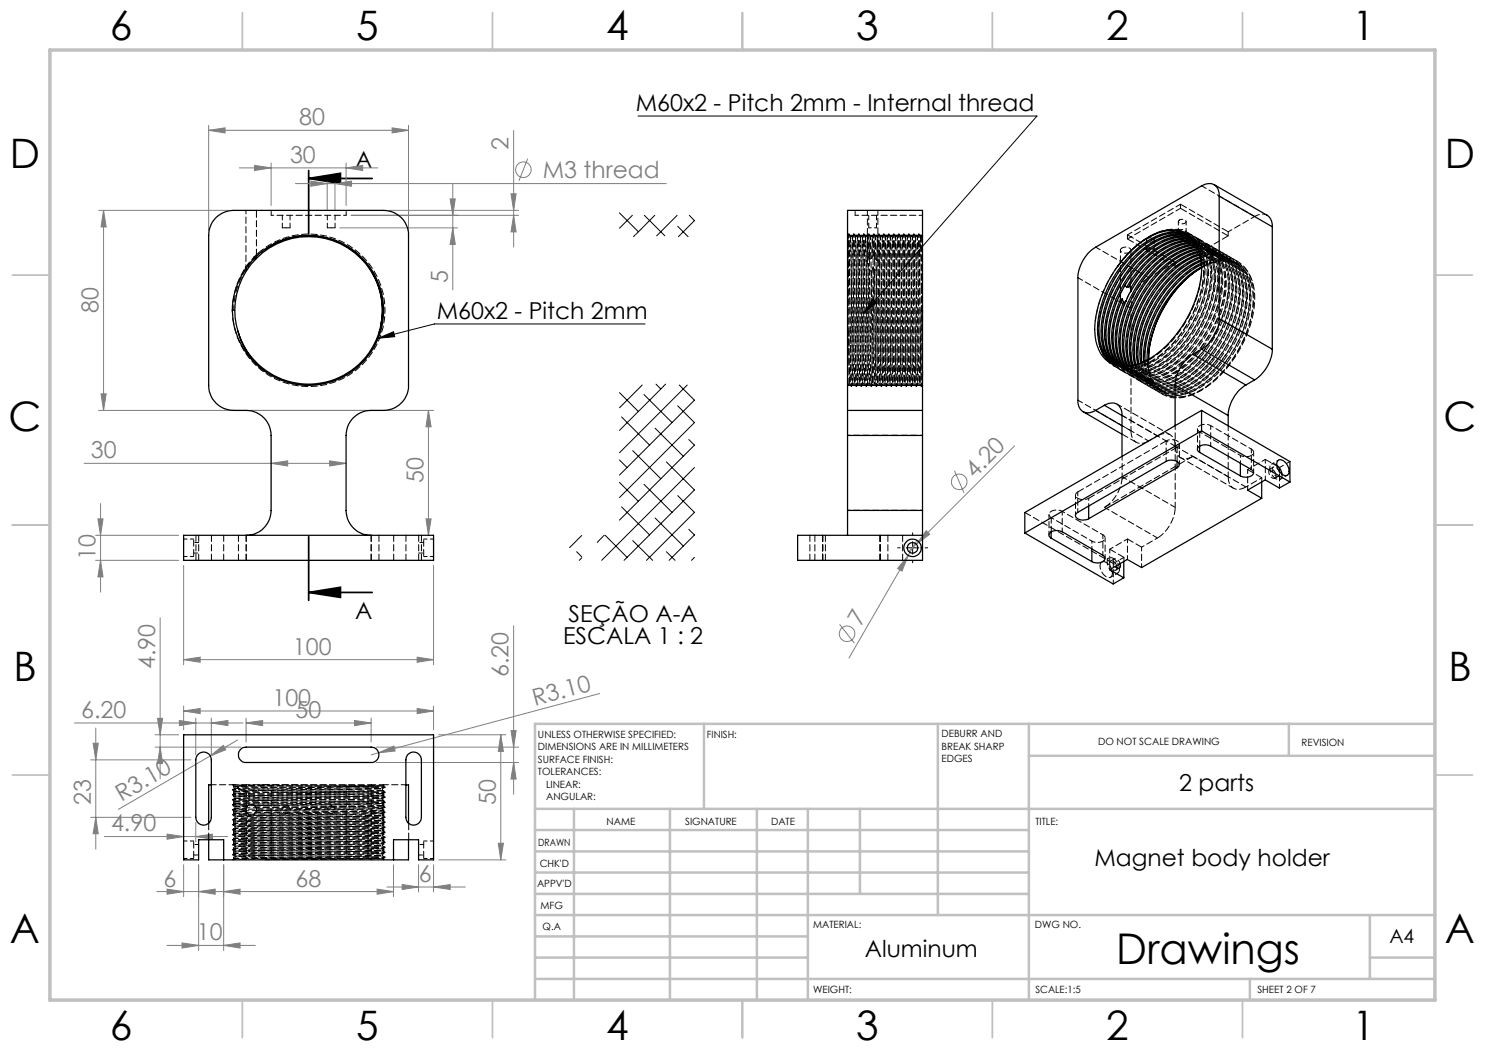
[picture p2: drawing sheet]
<svg xmlns="http://www.w3.org/2000/svg" width="297mm" height="210mm" viewBox="0 0 297 210" stroke-linecap="round" stroke-linejoin="round" font-family="sans-serif">
<g fill="none" stroke="#808080" stroke-width=".2">
<path d="M41.7 26.1l3.3-.5v1zM41.7 25.1v21M41.7 26.1h40M47.9 33.6h27.7M50.9 33.1l3.3 .5-3.3 .5zM54.2 32.6v8.5M59.1 36.7h74.1M62.2 36.2l3.2 .5-3.2 .5zM65.4 35.7v6.4M67 36.7l3.3-.5v1zM67 35.7v6.4M69.2 33.6l3.3-.5v1z"/>
<path d="M69.2 32.6v8.5M78.4 25.6l3.3 .5-3.3 .5zM81.7 25.1v21M90 39.8h1.1l-.5 3.3zM90.6 36.7v21.3M102.2 38.8h1l-.5 3.3zM102.7 26.1v23.3M105.6 31.7l-1.8 4.5M19.7 42.1h26M20.7 42.1l.5 3.3h-1zM20.7 42.1v40M68 45.6h23.5"/>
<path d="M70.2 43.1h33.5M77.7 42.1h26M90.6 45.6l.5 3.3h-1.1zM102.7 43.1l.5 3.3h-1zM20.2 78.8h1l-.5 3.3zM16.8 92.7h52.4M19.7 82.1h67M54.2 92.7l3.3-.5v1zM65.9 92.2l3.3 .5-3.3 .5zM85.7 82.1l.5 3.3h-1zM85.7 82.1v25M190.9 94.1l1.9 4.5"/>
<path d="M202.9 89.2l-19.6 19.6M19.1 107.1h16.6M19.1 112.1h16.6M19.6 103.8h1l-.5 3.3zM20.1 112.1l.5 3.3h-1zM20.1 100.7v17.7M36.7 113.1v19.9M85.2 103.8h1l-.5 3.3zM86.7 113.1v19.9M181.6 111.1l-1.2 3.1-.9-.5zM181.6 111.1l-11.8 20.5M183.3 108.8l-1.5 1.5"/>
<path d="M183.4 108l-1.8 3.1M185.2 106.1l.7 .7-2.6 2zM32 123.5v32.3M36.7 131.9l3.3-.5v1.1zM36.7 131.9h50M83.4 131.4l3.3 .5-3.3 .6zM102.7 125.2v33.6M119.9 138.7l-44.2 11.9M167.9 124.9l3 3.7M14.9 144.6h33.7M18.1 152h20.1M18.6 148.7h1l-.4 3.3z"/>
<path d="M19.2 145.6v24.2M31 149.4h17.2M31 147h4.7M31.5 143.7h1l-.5 3.3zM32 149.4l.5 3.3h-1zM35.9 144.1l3.3 .5-3.3 .5zM36.7 142.2l3.3-.5v1zM36.7 141.2v4.8M36.7 142.2h50M39.2 143.6v7.4M42.1 151.2l2.6-2.1 .5 .9zM42.1 151.2l-18.4 10.7"/>
<path d="M42.3 144.6l3.3-.5v1zM42.3 143.6v7.4M47.6 148l-5.5 3.2M49.2 144.6l3.3-.5v1zM49.2 144.6h25M49.2 143.6v4.8M70.9 144.1l3.3 .5-3.3 .5zM74.2 143.6v4.8M75.2 149.4h28.5M75.2 152.5h28.5M75.7 150.6l3.1-1.4 .2 1zM75.7 150.6l-1.5 .4"/>
<path d="M83.4 141.7l3.3 .5-3.3 .5zM86.7 141.2v4.8M87.7 147h13.5M100.2 147l.5 3.3h-1zM100.2 147v25M102.2 146.1h1l-.5 3.3zM102.7 152.5l.5 3.3h-1zM18.1 163.5h20.1M19.2 163.5l.4 3.2h-1zM20.9 167.3h24.6M31.4 178.3h47.3M33.4 166.8l3.3 .5-3.3 .5z"/>
<path d="M33.4 177.8l3.3 .5-3.3 .5zM36.7 173v6.3M39.2 167.3l3.3-.5v1zM39.2 164.5v3.8M39.7 173v17.1M39.7 178.3l3.3-.5v1zM44.7 173v17.1M44.7 178.3l3.3-.5v1zM75.4 177.8l3.3 .5-3.3 .5zM77.4 177.4h15.7M78.7 173v6.3M80.4 176.9l3.3 .5-3.3 .5z"/>
<path d="M83.7 173v5.4M86.7 177.4l3.3-.5v1zM86.7 173v5.4M87.7 172h13.5M99.7 168.7h1l-.5 3.3zM33.4 189.1h17.7M36.4 188.6l3.3 .5-3.3 .5zM44.7 189.1l3.3-.5v1z"/>
<circle cx="104.7" cy="33.9" r="1.56"/>
<circle cx="191.8" cy="96.4" r="1.55"/>
<circle cx="169.4" cy="126.8" r="1.55"/>
</g>
<path d="M127.6 23.2h79.8l-34.7 39.5M174.5 59.9l.8 .6-2.6 2.2zM75.6 67.7l3.1-1.4 .3 1zM129 64.8h-42.1l-11.3 2.9M181.3 109.6h2.5M182.5 108.3v2.5" fill="none" stroke="#000" stroke-width=".2"/>
<path d="M61.7 35.7h12.7M61.7 34.1v12.7M61.7 35.7l6.4-1v2zM61.7 107.3v12.8M61.7 118.5h12.7M61.7 118.5l6.4-1v2z" fill="none" stroke="#000" stroke-width=".35"/>
<path d="M180 109.6h-.5M182.5 107.1v-.5M182.5 112.1v.5M185 109.6h.5" fill="none" stroke="#000" stroke-width=".2" stroke-dasharray="15.2 1.3 1.3 1.3"/>
<g fill="none" stroke="#c0c0c0" stroke-width=".35">
<path d="M48.5 2.5v7.5M98.5 2.5v7.5M148.5 2.5v7.5M198.5 2.5v7.5M248.5 2.5v7.5M2.5 55h7.5M287 55h7.5M2.5 105h7.5M287 105h7.5M2.5 155h7.5M287 155h7.5M48.5 200v7.5"/>
<path d="M98.5 200v7.5M148.5 200v7.5M198.5 200v7.5M248.5 200v7.5"/>
</g>
<g fill="none" stroke="#c0c0c0" stroke-width=".5">
<path d="M140.8 144.8v17M187.6 144.8v38.2M205.8 144.8v55.2M205.8 151.2h81.2M257.8 144.8v6.4M287 144.8h-180v55.2M107 161.8h180M107 178.8h98.8M107 174.5h98.8M107 170.3h98.8M107 166h98.8M114.8 161.8v38.2"/>
<path d="M134 161.8v38.2M151.4 161.8v38.2M161.6 161.8v38.2M172 161.8v17M107 195.8h180M107 191.5h54.6M107 187.3h54.6M107 183h180M250 195.8v4.2M274 191.5h13M274 183v12.8"/>
</g>
<path d="M10 10h277v190h-277z" fill="none" stroke="#c0c0c0" stroke-width=".7"/>
<g fill="#000">
<path d="M61.7 35.7l6.4-1v2zM61.7 118.5l6.4-1v2z"/>
<path d="M75.6 67.7l3.1-1.4 .3 1zM174.5 59.9l.8 .6-2.6 2.2z"/>
</g>
<g fill="#808080">
<path d="M75.7 150.6l3.1-1.4 .2 1z"/>
<path d="M42.1 151.2l2.6-2.1 .5 .9z"/>
<path d="M185.2 106.1l.7 .7-2.6 2z"/>
<path d="M181.6 111.1l-1.2 3.1-.9-.5z"/>
<path d="M67 36.7l3.3-.5v1zM62.2 36.2l3.2 .5-3.2 .5zM44.7 189.1l3.3-.5v1zM36.4 188.6l3.3 .5-3.3 .5zM39.2 167.3l3.3-.5v1zM33.4 166.8l3.3 .5-3.3 .5z"/>
<path d="M41.7 26.1l3.3-.5v1zM78.4 25.6l3.3 .5-3.3 .5zM54.2 92.7l3.3-.5v1zM65.9 92.2l3.3 .5-3.3 .5zM36.7 131.9l3.3-.5v1.1zM83.4 131.4l3.3 .5-3.3 .6zM50.9 33.1l3.3 .5-3.3 .5zM69.2 33.6l3.3-.5v1zM36.7 142.2l3.3-.5v1zM83.4 141.7l3.3 .5-3.3 .5zM80.4 176.9l3.3 .5-3.3 .5zM86.7 177.4l3.3-.5v1zM44.7 178.3l3.3-.5v1zM75.4 177.8l3.3 .5-3.3 .5zM33.4 177.8l3.3 .5-3.3 .5zM39.7 178.3l3.3-.5v1zM35.9 144.1l3.3 .5-3.3 .5zM42.3 144.6l3.3-.5v1z"/>
<path d="M49.2 144.6l3.3-.5v1zM70.9 144.1l3.3 .5-3.3 .5z"/>
<path d="M102.7 43.1l.5 3.3h-1zM102.2 38.8h1l-.5 3.3zM90.6 45.6l.5 3.3h-1.1zM90 39.8h1.1l-.5 3.3zM19.2 163.5l.4 3.2h-1zM18.6 148.7h1l-.4 3.3zM32 149.4l.5 3.3h-1zM31.5 143.7h1l-.5 3.3z"/>
<path d="M20.7 42.1l.5 3.3h-1zM20.2 78.8h1l-.5 3.3zM85.7 82.1l.5 3.3h-1zM85.2 103.8h1l-.5 3.3zM19.6 103.8h1l-.5 3.3zM20.1 112.1l.5 3.3h-1zM100.2 147l.5 3.3h-1zM99.7 168.7h1l-.5 3.3zM102.2 146.1h1l-.5 3.3zM102.7 152.5l.5 3.3h-1z"/>
</g>
<g fill="none" stroke="#000" stroke-width=".25">
<path d="M242.8 36.9l10.9 6.3 .6 .9 .2 1.3M243.8 39.2a2.15 2.15 0 0 0-1-2.3 2.15 2.15 0 0 0-2.5 .3l-21.2 12.3a7.6 7.6 0 0 0-3.5 6.1v24.5a2.14 2.14 0 0 0 1 2.2 2.14 2.14 0 0 0 2.5-.2M243.8 39.2v24.5M243.8 39.2l10.7 6.2M53 49.9a14.9 14.9 0 0 1 20.1 2.6 14.9 14.9 0 0 1-1.2 20.2 14.9 14.9 0 0 1-20.3 .1 14.3 14.3 0 0 1-4-6.6M53 49.9a15 15 0 0 1 23.7 12.2 15 15 0 0 1-23.7 12.2M53 49.9a14.7 14.7 0 0 0 0 24.4M169.5 47.1v-5h15v5M169.5 47.1v30M169.5 47.1h15M184.5 47.1v30M223.6 53.2a23.1 23.1 0 0 0-4.7 12.7 7.5 7.5 0 0 0 3.4 6.8l1.3 .5"/>
<path d="M223.6 53.2a17.4 17.4 0 0 1 9.1-7 5.6 5.6 0 0 1 7.3 4.4 17.5 17.5 0 0 1-1.8 11.5 21.3 21.3 0 0 1-9.6 10.4 7.6 7.6 0 0 1-5 .7M223.6 53.2a17.1 17.1 0 0 1 8.9-6.9 5.7 5.7 0 0 1 7.4 4.1l.3 1.8 .1 1.5M224.1 59.9a17.7 17.7 0 0 0-1.5 10 6.1 6.1 0 0 0 1.4 3.2M224.1 58.8v1.1M224.1 59.9l.2 .5M224.9 57.1l.4 .3M226 57l.1 .7M226.1 57.7l.1 .6M226.2 58.3l-1 1.9M237.7 47.2a7.3 7.3 0 0 0-7.3 .8 23 23 0 0 0-10.6 18 7.6 7.6 0 0 0 2.9 6.6M237.8 47.3a6.9 6.9 0 0 0-5.8 .4 22.4 22.4 0 0 0-11.2 14.2 12.7 12.7 0 0 0 .4 8.9l1.2 1.5 .5 .4M238 47.5a7.5 7.5 0 0 0-6.9 .9 23.1 23.1 0 0 0-10.6 17.9 7.7 7.7 0 0 0 2.5 6.4"/>
<path d="M238.2 47.6a7.7 7.7 0 0 0-6.7 1 23.1 23.1 0 0 0-10.6 18 7.8 7.8 0 0 0 2.3 6.2M238.3 47.7a5.9 5.9 0 0 0-5.9-.9 18 18 0 0 0-8.9 7.4 20.1 20.1 0 0 0-3.8 13.7l.2 1M238.3 47.7a7.9 7.9 0 0 0-6.5 1.1 23 23 0 0 0-10.6 18 8.1 8.1 0 0 0 2.1 6.1M238.5 47.9a7.9 7.9 0 0 0-6.3 1.2 23 23 0 0 0-10.6 17.9 8.2 8.2 0 0 0 2.1 6M238.6 48a8.9 8.9 0 0 0-7.3 1.9 23.5 23.5 0 0 0-9.4 17.3 7.9 7.9 0 0 0 1.9 5.8M238.8 48.2a9.2 9.2 0 0 0-7.1 2 22.7 22.7 0 0 0-6.4 7.2M238.8 48.3a10.6 10.6 0 0 0-7.9 3 24 24 0 0 0-5.2 6.1h-.4M239 48.5a10.5 10.5 0 0 0-7.7 3 24.3 24.3 0 0 0-5.2 6.2M239.1 48.7a12 12 0 0 0-8.7 4 24.4 24.4 0 0 0-4.2 5.6M239.2 48.9a12 12 0 0 0-8.3 4 23.7 23.7 0 0 0-7.2 15.3 9 9 0 0 0 1.3 5M239.3 49.1a12.1 12.1 0 0 0-8.2 4 23.7 23.7 0 0 0-7.1 15.3 9.3 9.3 0 0 0 1.1 4.8M239.4 49.3a13.8 13.8 0 0 0-8.9 5.2 22.9 22.9 0 0 0-6.1 14.1 10 10 0 0 0 1 4.6"/>
<path d="M239.5 49.5a14 14 0 0 0-8.7 5.1 23.4 23.4 0 0 0-6.1 14.2 9.5 9.5 0 0 0 .9 4.4M239.6 49.8a13.9 13.9 0 0 0-8.4 5 23.1 23.1 0 0 0-6.1 14.3 9.4 9.4 0 0 0 .8 4.1M239.7 49.9a14.1 14.1 0 0 0-8.2 5.1 22.4 22.4 0 0 0-6 15.5l.2 1.2 .4 1.5M239.8 50.2a15.8 15.8 0 0 0-8.9 6.3 23.2 23.2 0 0 0-5.1 13l.3 2.5 .3 1.1M239.9 50.4a16 16 0 0 0-8.8 6.3 21.4 21.4 0 0 0-4.9 14.2l.4 2.2M240 50.8a16.2 16.2 0 0 0-8.4 6.1 21.6 21.6 0 0 0-5 14.2l.4 1.9M240 51a18.5 18.5 0 0 0-10 8.8 18.5 18.5 0 0 0-2.8 13.1M240.1 51.3a20.3 20.3 0 0 0-11.1 11.7 17.1 17.1 0 0 0-1.5 9.8M240.1 51.6a17.7 17.7 0 0 0-8.5 7.2 19.7 19.7 0 0 0-3.8 13.9M240.2 52a20 20 0 0 0-9.9 9.9 17.7 17.7 0 0 0-2.2 10.7M240.2 52.2a20.8 20.8 0 0 0-10.3 11.4 17.8 17.8 0 0 0-1.5 8.9M240.2 53.6a23.7 23.7 0 0 0-10.4 16.7l-.1 1.6"/>
<path d="M240.3 52.6a21.9 21.9 0 0 0-9.9 11.2 18.8 18.8 0 0 0-1.7 8.6M240.3 52.9a22.6 22.6 0 0 0-11 15.6l-.2 1.4-.1 2.3M240.3 53.4a22.6 22.6 0 0 0-10.9 18.6M240.3 53.5a23.1 23.1 0 0 0-10.6 18.2M254.5 45.4v24.4M47.6 66.2a14.9 14.9 0 0 0 5.4 8.1M76.1 65.3a14.7 14.7 0 0 0-14.9-18 14.7 14.7 0 0 0-13.6 18.9M169.5 77.1v5M169.5 77.1h15M184.5 77.1v5M219.9 68.9a5.5 5.5 0 0 0 3.7 4.3M219.9 68.9a5.6 5.6 0 0 0 7.6 3.9l2.3-.9"/>
<path d="M224.3 60.4a15.4 15.4 0 0 0-1.1 10.8l.4 1 .6 .9M224.3 60.4l.1-.6 .3 .7M224.7 60.5a15.6 15.6 0 0 0-1.1 10.9l.9 1.8M225.2 60.2l-.5 .3M225.2 60.2a16.1 16.1 0 0 0-1.3 11.4l.8 1.6M229.7 71.7v.2M235 77v8.2M235 77l10.6 6.1M238.5 70.9a7.8 7.8 0 0 0-3.5 6.1M238.5 70.9l10.7 6.1M240.3 69.8l-1.8 1.1M240.3 69.8l10.6 6.2"/>
<path d="M243.8 63.7a7.8 7.8 0 0 1-3.5 6.1M243.8 63.7l10.7 6.1M249.2 77a7.8 7.8 0 0 0-3.6 6.1M250.9 76l-1.7 1M254.5 69.8a7.8 7.8 0 0 1-3.6 6.2M169.5 82.1v5M169.5 82.1h15M169.5 87.1v15M169.5 87.1h15M184.5 82.1v5M184.5 87.1v15M216.6 82.3l7.8 4.5"/>
<path d="M219.1 82.1l5.3 3.1M220.9 81.1a2.15 2.15 0 0 1 2.5-.3 2.15 2.15 0 0 1 1 2.3M220.9 81.1l-1.8 1M220.9 81.1l3.5 2M224.4 83.1v8.2M235.4 93.5a.74 .74 0 0 0 .4-.8 .74 .74 0 0 0-.8-.6l-.9-.1-.9 .3-17.7 10.2a.7 .7 0 0 0-.4 .7 .7 .7 0 0 0 .6 .6l.9 .2 1.1-.3M235.4 93.5l-17.7 10.2M235.4 92.3v1.2M239.9 90.5a.74 .74 0 0 1-.4-.9 .74 .74 0 0 1 .8-.5l1-.1 .8 .2 8.2 4.7a.69 .69 0 0 1 .4 .7 .69 .69 0 0 1-.6 .6l-.9 .3-1.1-.3M239.9 90.5l8.2 4.7M239.9 89.2v1.3M240.3 82.1l-35.3 20.4v4.1"/>
<path d="M240.3 82.1v4.1M240.3 86.2l-35.3 20.4M240.3 86.2l17.7 10.2M240.3 82.1l17.7 10.2v4.1M245.6 83.1v2.1M248.1 92.7v2.5M252.3 99.7l-24 13.8-2.8-1.6-3.6 2 2.9 1.7M252.3 96.4v3.3M255.4 93.1a2.66 2.66 0 0 1 1 1.7M255.5 92.2a1.03 1.03 0 0 1 1.6 .3 1.87 1.87 0 0 1 .4 2.5 1.47 1.47 0 0 1-1.7-.9l-.5-1.2zM258 96.4l-2.1 1.2-2.9-1.6-3.5 2 2.8 1.7M36.7 107.1h50v5h-50z"/>
<path d="M49.2 107.1a5 5 0 0 0 5-5v-15a5 5 0 0 0-5-5 9.6 9.6 0 0 1-4.1-.3 5.1 5.1 0 0 1-3.4-4.7v-30a4.9 4.9 0 0 1 5-5h30a4.9 4.9 0 0 1 5 5v30a5 5 0 0 1-5 5 10 10 0 0 0-4.1 .3 5 5 0 0 0-3.4 4.7v15a5 5 0 0 0 5 5M159.5 107.1h25v5h-25zM169.5 102.1v5M169.5 102.1h15M184.5 102.1v5M205 106.6l17.6 10.2 2.2-1.2M210.2 107.6a.75 .75 0 0 1-.4-.9 .75 .75 0 0 1 .8-.5l1-.1 .8 .3 8.2 4.6a.7 .7 0 0 1 .4 .8 .7 .7 0 0 1-.5 .6l-1 .2-1.1-.3M210.2 107.6l8.2 4.7M210.2 106.4v1.2M217.7 101.2v2.5M218.4 109.8v2.5M223.3 113.2l.1 .4"/>
<path d="M224 112.7a.58 .58 0 0 1-.1 .9 .58 .58 0 0 1-.9-.3M224.8 112.3v3.3M39.7 150.8a1.54 1.54 0 0 1 1.7-.3 1.54 1.54 0 0 1 .9 1.5v11.5a1.55 1.55 0 0 1-1.6 1.5 1.55 1.55 0 0 1-1.5-1.5v-11.5l.1-.7zM42.3 157h-.6v7.6M48.3 149.7l.9-.3h25a1.53 1.53 0 0 1 1.6 1.6 1.53 1.53 0 0 1-1.6 1.5h-25a1.54 1.54 0 0 1-1.5-1.1 1.54 1.54 0 0 1 .6-1.7zM81.2 157h.5v7.6M81.7 150.8a1.57 1.57 0 0 1 1.6-.3 1.57 1.57 0 0 1 1 1.5v11.5a1.55 1.55 0 0 1-1.6 1.5 1.55 1.55 0 0 1-1.5-1.5v-11.5l.1-.7zM41.7 167.9v4.1h3M44.7 172v-4.1h-5v4.1h-3v-25h50v25h-3v-4.1h-5v4.1M44.7 172h34M81.7 167.9v4.1h-3"/>
<circle cx="182.5" cy="109.6" r="1.04"/>
<circle cx="182.5" cy="109.6" r="1.75"/>
</g>
<g fill="none" stroke="#000" stroke-width=".2" stroke-dasharray="1.3 .6">
<path d="M49.2 53.4l-.2 .2M49.9 52.7h-.2M50.6 52l.3 .1M50.9 52.1l.3-.4M50.9 51.3l-.1 .1M51.1 51.8l-.3-.4M51.3 51.6l-.2 .2M169.6 47.1h-.1M169.8 46.8l-.2 .3M170.1 47.3l-.3-.5M170.5 47.3h-.4M170.8 46.8l-.3 .5"/>
<path d="M171.1 47.3l-.3-.5M171.5 47.3h-.4M171.8 46.8l-.3 .5M172.1 47.3l-.3-.5M172.5 47.3h-.4M172.8 46.8l-.3 .5M173.1 47.3l-.3-.5M173.5 47.3h-.4M173.8 46.8l-.3 .5M173.9 54l.4 .3M173.9 51.8l-.2-.4M174.1 47.3l-.3-.5"/>
<path d="M174.4 51.7l-.5 .1M174.5 47.3h-.4M174.8 46.8l-.3 .5M174.9 54.2l.4-.5M175.1 47.3l-.3-.5M175.4 52.1l-.5-.4M175.5 47.3h-.4M175.8 46.8l-.3 .5M176.1 47.3l-.3-.5M176.5 47.3h-.4M176.8 46.8l-.3 .5M177.1 47.3l-.3-.5"/>
<path d="M177.5 47.3h-.4M177.8 46.8l-.3 .5M178.1 47.3l-.3-.5M178.5 47.3h-.4M178.8 46.8l-.3 .5M179.1 47.3l-.3-.5M179.5 47.3h-.4M179.8 46.8l-.3 .5M180.1 47.3l-.3-.5M180.5 47.3h-.4M180.8 46.8l-.3 .5M181.1 47.3l-.3-.5"/>
<path d="M181.5 47.3h-.4M181.8 46.8l-.3 .5M182.1 47.3l-.3-.5M182.5 47.3h-.4M182.8 46.8l-.3 .5M183.1 47.3l-.3-.5M183.5 47.3h-.4M183.8 46.8l-.3 .5M184.1 47.3l-.3-.5M184.3 57.9l-.2-10.6-.5 29.5-.5-29.5-.5 29.5-.5-29.5-.5 29.5-.5-29.5-.5 29.5-.5-29.5-.5 29.5-.5-29.5-.5 29.5-.5-29.5-.5 29.5-.5-29.5-.5 29.5-.5-29.5-.5 29.5-.5-29.5-.2 4.4M184.3 47.3h-.2M184.5 47.1l-.2 .2"/>
<path d="M224.1 58.6v.1M226 56.9l-.3 .5M226 57v-.1M237.9 47.3l-.3-.2M238.5 47.7l-.3-.1M238.6 47.7l-.3-.2M239.3 48.1l-.3-.2M240 48.5l-.3-.2M240.3 53.5l-.1 .1M240.3 53.7v-.2M240.7 48.9l-.3-.1M241.4 49.3l-.3-.1"/>
<path d="M241.8 49.1a7.8 7.8 0 0 0-6.9 1 23.9 23.9 0 0 0-11 18.6 7.7 7.7 0 0 0 3.1 6.9 6.8 6.8 0 0 0 6.3-.1 22.7 22.7 0 0 0 10.8-13.4 14.1 14.1 0 0 0-.1-10.9 5.9 5.9 0 0 0-7.4-2.5 19.4 19.4 0 0 0-10.2 9l-.5 .9M242.1 49.7l-.3-.1M242.8 50.2a5.4 5.4 0 0 0-3.2-.5M242.8 50.1l-.3-.1M243.5 50.6l-.3-.2M244.2 51l-.3-.2M244.9 51.4l-.2-.2M245.6 51.8l-.2-.2M246.4 52.2l-.3-.2M247 52.6a7.2 7.2 0 0 0-6.7 .8M247.1 52.6l-.3-.2M247.5 52.9v-.1"/>
<path d="M46.5 62.1h.5M47.6 66.3l.1 .2M169.5 77.1l.3-.3M169.8 76.8h.2M170 76.8l.3 .5M170.3 77.3l.3-.5M170.6 76.8h.4M171 76.8l.3 .5M171.3 77.3l.3-.5M171.6 76.8h.4M172 76.8l.3 .5M172.3 77.3l.3-.5"/>
<path d="M172.6 76.8h.4M173 76.8l.3 .5M173.3 77.3l.3-.5M173.6 76.8h.4M174 76.8l.3 .5M174.3 77.3l.3-.5M174.6 76.8h.4M175 76.8l.3 .5M175.3 77.3l.3-.5M175.6 76.8h.4M176 76.8l.3 .5M176.3 77.3l.3-.5"/>
<path d="M176.6 76.8h.4M177 76.8l.3 .5M177.3 77.3l.3-.5M177.6 76.8h.4M178 76.8l.3 .5M178.3 77.3l.3-.5M178.6 76.8h.4M179 76.8l.3 .5M179.3 77.3l.3-.5M179.6 76.8h.4M180 76.8l.3 .5M180.3 77.3l.3-.5"/>
<path d="M180.6 76.8h.4M181 76.8l.3 .5M181.3 77.3l.3-.5M181.6 76.8h.4M182 76.8l.3 .5M182.3 77.3l.3-.5M182.6 76.8h.4M183 76.8l.3 .5M183.3 77.3l.3-.5M183.6 76.8h.4M184 76.8l.3 .5M184.3 62.1h-.1"/>
<path d="M184.3 77.3l.2-.3M184.5 77v.1M184.5 62.1h-.2M222.5 72.5l.3 .1M222.9 72.7h.1M223.2 72.9l.3 .1M223.2 72.8l.5 .3M223.3 72.9l-.3-.2M223.8 73.8a6.3 6.3 0 0 0 6.7 0 22.7 22.7 0 0 0 10.8-13.3 14.1 14.1 0 0 0-.1-10.9 5.3 5.3 0 0 0-2.5-2.4M223.9 73.3l.3 .2M223.9 73.3a6.6 6.6 0 0 0 6.1-.2 21.9 21.9 0 0 0 10.4-12.9 13.7 13.7 0 0 0-.1-10.5 5.2 5.2 0 0 0-2.2-2.3M224.5 74.2a6.3 6.3 0 0 0 6.7 0 22.7 22.7 0 0 0 10.8-13.3 14.1 14.1 0 0 0-.1-10.9 5.3 5.3 0 0 0-2.5-2.4"/>
<path d="M224.6 73.7l.3 .2M224.6 73.7a6.6 6.6 0 0 0 6.1-.2 21.9 21.9 0 0 0 10.5-12.9 13.7 13.7 0 0 0-.1-10.5 5.2 5.2 0 0 0-2.3-2.3M225.3 74.1l.3 .2M225.3 74.1a6.6 6.6 0 0 0 6.1-.2 21.9 21.9 0 0 0 10.5-12.9 13.7 13.7 0 0 0-.1-10.5 5.2 5.2 0 0 0-2.3-2.2M225.9 73.1a5.1 5.1 0 0 0 2 2.5M226 74.5l.3 .2M226 74.5a6.6 6.6 0 0 0 6.1-.2 21.9 21.9 0 0 0 10.5-12.9 13.7 13.7 0 0 0-.1-10.5 5.2 5.2 0 0 0-2.3-2.2M226.7 74.9l.3 .2M226.7 74.9a6.6 6.6 0 0 0 6.1-.2 21.9 21.9 0 0 0 10.5-12.9 13.7 13.7 0 0 0-.1-10.5 5.2 5.2 0 0 0-2.3-2.2M227.3 75.8a6.3 6.3 0 0 0 6.7 .1 22.7 22.7 0 0 0 10.8-13.4 14.1 14.1 0 0 0-.1-10.9 5.3 5.3 0 0 0-2.5-2.4M227.4 75.3l.3 .2M228 76.2a6.3 6.3 0 0 0 6.7 .1 22.7 22.7 0 0 0 10.8-13.4 14.1 14.1 0 0 0-.1-10.9 5.3 5.3 0 0 0-2.5-2.3"/>
<path d="M228.1 75.7l.3 .2M228.7 76.6a6.3 6.3 0 0 0 6.7 .1 22.7 22.7 0 0 0 10.8-13.4 14.1 14.1 0 0 0-.1-10.9 5.3 5.3 0 0 0-2.5-2.3M228.8 76.1l.3 .2M228.8 76.1a6.6 6.6 0 0 0 6.2-.1 21.9 21.9 0 0 0 10.4-12.9 13.7 13.7 0 0 0-.1-10.6 5.2 5.2 0 0 0-2.3-2.2M229.4 72a7.2 7.2 0 0 0 2.8 6M229.5 77a6.3 6.3 0 0 0 6.6 .1 22.7 22.7 0 0 0 10.8-13.4 14.1 14.1 0 0 0-.1-10.8 5.3 5.3 0 0 0-2.5-2.4M229.5 72l.2-.4M229.5 72l.2-.1M229.6 76.6l.2 .1M229.6 76.6a6.6 6.6 0 0 0 6.1-.2 21.9 21.9 0 0 0 10.4-12.9 13.7 13.7 0 0 0-.1-10.6 5.2 5.2 0 0 0-2.3-2.2M229.7 71.9l.2-.1M230.2 77.4a6.3 6.3 0 0 0 6.6 .1 22.7 22.7 0 0 0 10.8-13.3 14.1 14.1 0 0 0-.1-10.9 5.3 5.3 0 0 0-2.5-2.4"/>
<path d="M230.3 77l.2 .1M230.3 77a6.6 6.6 0 0 0 6.1-.2 21.9 21.9 0 0 0 10.4-12.9 13.7 13.7 0 0 0-.1-10.6 5.2 5.2 0 0 0-2.3-2.2M230.4 76.2a5.3 5.3 0 0 0 3.8 3.1M230.9 77.9a6.3 6.3 0 0 0 6.6 0 22.7 22.7 0 0 0 10.8-13.3 14.1 14.1 0 0 0-.1-10.9 5.3 5.3 0 0 0-2.5-2.4M231 77.4l.3 .1M231 77.4a6.6 6.6 0 0 0 6.1-.2 21.9 21.9 0 0 0 10.4-12.9 13.7 13.7 0 0 0-.1-10.5 5.2 5.2 0 0 0-2.3-2.3M231.6 78.3a6.3 6.3 0 0 0 6.7 0 22.7 22.7 0 0 0 10.7-13.3 14.1 14.1 0 0 0-.1-10.9 5.3 5.3 0 0 0-2.4-2.4M231.7 77.8l.3 .1M231.7 77.8a6.6 6.6 0 0 0 6.1-.2 21.9 21.9 0 0 0 10.4-12.9 13.7 13.7 0 0 0-.1-10.5 5.2 5.2 0 0 0-2.2-2.3M232.3 78.7a6.3 6.3 0 0 0 6.7 0 22.7 22.7 0 0 0 10.8-13.3 14.1 14.1 0 0 0-.1-10.9 5.3 5.3 0 0 0-2.5-2.4M232.4 78.2l.3 .2M232.4 78.2a6.6 6.6 0 0 0 6.1-.2 21.9 21.9 0 0 0 10.4-12.9 13.7 13.7 0 0 0-.1-10.5 5.2 5.2 0 0 0-2.2-2.3"/>
<path d="M215.6 98.4l17.6-10.2M224.4 86.8l2.8 1.7M235.4 89.5l-17.7 10.2M238.6 91.3l-17.7 10.2M249.5 93.9l2.9 1.7M253.1 91.9l2.8 1.6M256.4 95v-.2M39.2 112.1v-5M39.7 112.1v-5M42.3 112.1v-5M44.7 107.1v5M47.7 107.1v5"/>
<path d="M49.2 112.1v-5M74.2 112.1v-5M75.8 112.1v-5M78.7 112.1v-5M81.2 112.1v-5M83.7 107.1v5M84.3 112.1v-5M162 112.1v-5M163 107.1v5M164.5 112.1v-5M165.1 112.1v-5M176 112.1v-5"/>
<path d="M177.6 112.1v-5M180.5 107.1v5M205 102.5l17.7 10.2M222 109.8l2.8 1.7M222.5 114.6a2.17 2.17 0 0 0-2.1-2.2 1.69 1.69 0 0 0 .2 2.4 1.04 1.04 0 0 0 1.8 .3l.1-.5M223.9 113.8a2.17 2.17 0 0 0-2-2.2 1.68 1.68 0 0 0 .1 2.4 1.04 1.04 0 0 0 1.8 .3l.1-.5M225.5 107.8l2.8 1.6M46.5 159.9l.5 .3M46.5 158.9l.5 .3M46.5 157.9l.5 .3M46.5 156.9l.5 .3M47 159.2v.5"/>
<path d="M47 158.2v.5M47 157.2v.5M47 159.6l-.5 .3M47 158.6l-.5 .3M47 157.6l-.5 .3M76.5 159.7l.5-.3M76.5 158.7l.5-.3M76.5 157.7l.5-.3M76.5 158.7l-29.5-.5h.4l.2-1 .2 1 28.7-.5-29.5-.5h.6M76.5 158.2v-.5M76.5 159.2v-.5M76.5 157.2h-.6"/>
<path d="M76.5 157.2l.2-.3M77 159.4l-.5-.3M77 158.4l-.5-.3M77 157.4l-.5-.3M46.5 171.9l.5-.2M46.5 160.9l.5 .3M46.5 161.9l.5 .3M46.6 170l.5 .3M46.6 169l.5 .3M46.6 168l.5 .3M46.6 167l.5 .3M46.6 166l.5 .3"/>
<path d="M46.6 165l.5 .3M46.6 164l.5 .3M46.6 163l.5 .3M46.6 171l.5 .3M46.7 171.9l.3-.2M47 171.7h.1M47 171.2v.5M47 170.2v.5M47 169.2v.5M47 168.2v.5M47 167.2v.5M47 166.2v.5"/>
<path d="M47 165.2v.5M47 164.2v.5M47 163.2v.5M47 162.2v.5M47 161.2v.5M47 160.2v.5M47 160.6l-.5 .3M47 161.6l-.5 .3M47.1 170.6l-.5 .3M47.1 169.6l-.5 .3M47.1 168.6l-.5 .3M47.1 167.6l-.5 .3"/>
<path d="M47.1 166.6l-.5 .3M47.1 165.6l-.5 .3M47.1 164.6l-.5 .3M47.1 163.6l-.5 .3M47.1 162.6l-.5 .3M47.1 171.6l-.5 .3M49.2 162l.1 .3M49.2 161.8l.1-.3M49.2 161.7v.3M49.2 162.2v-.3M49.3 162.3l-2.3-.1 29.5-.5M49.3 162.3l.3 .4"/>
<path d="M49.3 161.4l.3-.3M49.4 161.3l-.2 .4M49.4 162.6l-.2-.3M49.6 161.1l.3-.2M49.7 161.1l-3.1-.1M49.7 161.1l-.3 .2M49.7 162.8l-.2-.1M50.2 160.9h.1M50.7 161l.3 .2M50.9 162.8l.3-.4M50.9 162.7l-.3 .2M51 161.2l.2 .3"/>
<path d="M51.1 161.4l-.3-.3M51.2 162.4l.1-.3M51.2 161.6l.1 .4M51.3 161.8l25.2 .4-29.4 .4M51.3 161.8l-.2-.4M51.3 162.1v-.3M51.3 162l-.1 .4M76.5 161.7l.5-.3M76.5 160.7l.5-.3M76.5 170.7l.5-.3M76.5 169.7l.5-.3M76.5 168.7l.5-.3"/>
<path d="M76.5 167.7l.5-.3M76.5 166.7l.5-.3M76.5 165.7l.5-.3M76.5 164.7l.5-.3M76.5 163.7l.5-.3M76.5 162.7l.5-.3M76.5 171.7l.5-.3M76.5 163.2v-.5M76.5 164.2v-.5M76.5 165.2v-.5M76.5 166.2v-.5M76.5 167.2v-.5"/>
<path d="M76.5 168.2v-.5M76.5 169.2v-.5M76.5 170.2v-.5M76.5 171.2v-.5M76.5 162.2v-.5M76.5 160.2v-.5M76.5 161.2v-.5M76.7 171.9l-.2-.2M76.9 161.4l-26.1-.3M77 170.4l-.5-.3M77 169.4l-.5-.3M77 168.4l-.5-.3"/>
<path d="M77 167.4l-.5-.3M77 166.4l-.5-.3M77 165.4l-.5-.3M77 164.4l-.5-.3M77 163.4l-.5-.3M77 162.4l-.5-.3M77 171.4l-.5-.3M77 160.4l-.5-.3M77 161.4l-.5-.3"/>
</g>
<g fill="none" stroke="#000" stroke-width=".2" stroke-dasharray="1.3 .6" stroke-dashoffset=".7">
<path d="M49.7 52.7l-.3 1.3M170.8 46.8l-.5 30.4M171.8 46.8l-.5 30.4M172.8 46.8l-.5 30.4M173.6 52.7l-.3 24.5M173.6 52.7l.3 1.3M173.7 51.4l-.2 1 .1 .3M174.4 51.7l.1-4.4 .5 29.5 .3-23.1M175.8 46.9l-.5 30.3M176.8 46.9l-.5 30.3M177.8 46.9l-.5 30.3M178.8 46.9l-.5 30.4"/>
<path d="M179.8 46.9l-.5 30.4M180.8 46.9l-.5 30.3M181.8 46.9l-.5 30.3M182.8 46.9l-.5 30.4M183.8 46.9l-.5 30.4M240.3 53.7v1.5l-.4 2.2M242.9 49.8a8.4 8.4 0 0 0-6.6 1.1 23.9 23.9 0 0 0-11 18.6 8.2 8.2 0 0 0 2.1 6.2M243.5 50.6a5.7 5.7 0 0 0-3.7-.4M243.6 50.2a8.4 8.4 0 0 0-6.6 1.1 23.9 23.9 0 0 0-11 18.6 8.2 8.2 0 0 0 2.1 6.2M244.3 50.6a8.4 8.4 0 0 0-6.6 1.2 23.9 23.9 0 0 0-11 18.5 8.2 8.2 0 0 0 2.1 6.2M245 51a8.4 8.4 0 0 0-6.6 1.2 23.9 23.9 0 0 0-11 18.6 8.2 8.2 0 0 0 2.1 6.1M245.6 51.8a6.7 6.7 0 0 0-5.4 .2"/>
<path d="M245.7 51.4a8.4 8.4 0 0 0-6.6 1.2 23.9 23.9 0 0 0-11 18.6 8.2 8.2 0 0 0 2.1 6.1M246.4 51.8a8.4 8.4 0 0 0-6.6 1.2 23.9 23.9 0 0 0-11 18.6 8.2 8.2 0 0 0 2.1 6.1M47.6 66.2l.5 1.4M184.5 62.1l-.2 15.1M224.1 73.1l1 .9M226.4 73.1a5.5 5.5 0 0 0 2.2 2.9M228.1 72.6a6.3 6.3 0 0 0 2.7 4.6M242.1 85.1l8.2 4.7M248.1 91.1l-8.1-4.7M252.4 95.6l-3.2 1.8M212.4 102.3l8.2 4.7M218.4 108.2l-8.1-4.7"/>
<path d="M231.5 107.6l-3.2 1.8M77 159.4l-30.4-.4M77 158.4l-30.4-.4M46.6 171.9l30.4-.5M46.6 170.9l30.4-.5M46.6 169.9l30.4-.5M46.6 168.9l30.4-.5M46.6 166.9l30.4-.5M46.6 165.9l30.4-.5M46.6 164.9l30.4-.5M46.6 163.9l30.4-.5M46.6 162.9l30.4-.5"/>
<path d="M47 163.7l29.5 .5-29.4 .4M47 168.7l29.5 .5-29.4 .4M47 169.7l29.5 .5-29.5 .5 29.5 .5h-.4l-29 .4M49.6 162.7a1.05 1.05 0 0 0 1.3 .1M50.9 162.8l25.6 .4-29.4 .4M76.9 171.4l-30.3-.4M76.9 170.4l-30.3-.4M76.9 169.4l-30.3-.4M76.9 168.4l-30.3-.4M76.9 166.4l-30.3-.4M76.9 165.4l-30.3-.4M76.9 164.4l-30.3-.4"/>
<path d="M76.9 163.4l-30.3-.4M77 167.4l-30.4-.4M77 160.4l-30.4-.4"/>
</g>
<g fill="none" stroke="#000" stroke-width=".2" stroke-dasharray="1.3 .6" stroke-dashoffset=".6">
<path d="M169.6 47.1l.2 19.1M169.8 46.8l-.3 15.3M171 43.1h13.5M175.3 53.7l.3-1.6-.1-.1-.1 .1M224.5 59.7a16.6 16.6 0 0 0-1.5 11.9 5.6 5.6 0 0 0 7.7 3.5 19.3 19.3 0 0 0 9.9-9.2 20.1 20.1 0 0 0 2.8-13.3 6 6 0 0 0-8.2-4.8 19.4 19.4 0 0 0-10.2 9.1l-.1 .2M229.3 48v2M229.5 47.7a.85 .85 0 0 1 1.3 .4 .87 .87 0 0 1-1.5-.2l.2-.2M230.9 50v-2M235.7 44.3v2.1M235.9 46a.85 .85 0 0 1 1.3 .5 .87 .87 0 0 1-1.5-.2l.2-.3M235.9 44a.85 .85 0 0 1 1.3 .4 .87 .87 0 0 1-1.5-.2l.2-.2M237.2 46.4v-2.1"/>
<path d="M238.4 47.7a6.3 6.3 0 0 1 4 5.9 22 22 0 0 1-5.8 15.7 13.5 13.5 0 0 1-8.9 5.2h-1l-1.8-.6M239.1 48.7l1.4 .2 .6 .3M239.9 48.5l-1.1-.3M75.8 66.6l.3-1.2M170.3 77.3l-.5-30.5M171.3 77.3l-.5-30.5M172.3 77.3l-.5-30.5M173.3 77.3l-.5-30.5M174.3 77.3l-.5-30.5M175.3 77.3l-.5-30.5M176.3 77.3l-.5-30.5M177.3 77.3l-.5-30.5"/>
<path d="M178.3 77.3l-.5-30.5M179.3 77.3l-.5-30.5M180.3 77.3l-.5-30.5M181.3 77.3l-.5-30.5M182.3 77.3l-.5-30.5M183.3 77.3l-.5-30.5M184.3 77.3l-.5-30.5M184.5 77l-.2-19.1M219.9 68.9a5.7 5.7 0 0 0 8 4.6 19.3 19.3 0 0 0 9.9-9.2 20.1 20.1 0 0 0 2.8-13.3 6 6 0 0 0-8.3-4.8 13.4 13.4 0 0 0-3.7 1.9M223.2 72.9a6.6 6.6 0 0 0 6.1-.2 21.9 21.9 0 0 0 10.4-12.9 13.7 13.7 0 0 0-.1-10.5l-1.3-1.6M224.7 73.8l-.9-.8M226.2 74.6l-.7-.5-.8-.9"/>
<path d="M229.5 72l.1 1.4 .6 2.3M231.1 77.4a6.4 6.4 0 0 1-2.7-4.9M217.7 99.7a1.94 1.94 0 0 1-2.6-.6l.1-.4 .4-.3M229.7 88.2l1.8-1M233.2 88.2a1.94 1.94 0 0 1 2.7 .6l-.1 .3-.4 .4M240 86.4a.75 .75 0 0 1-.5-.9 .75 .75 0 0 1 .8-.5l1-.1 .8 .2M250.3 89.8a.75 .75 0 0 1 .4 .9 .75 .75 0 0 1-.8 .5l-1 .1-.8-.2M36.7 111.3h2M38.7 107.8h-2M84.7 111.3h2M86.7 107.8h-2M210.3 103.5a.75 .75 0 0 1-.5-.9 .75 .75 0 0 1 .8-.5l1-.1 .8 .3"/>
<path d="M220.6 107a.75 .75 0 0 1 .4 .8 .75 .75 0 0 1-.8 .6l-1 .1-.8-.3M222.6 112.3l.5 1M46.5 159.9l30.5-.5M46.5 158.9l30.5-.5M46.5 157.9l30.5-.5M77 157.4l-30.5-.5M36.7 171.7h2M38.7 168.2h-2M46.5 161.9l30.5-.5M46.5 160.9l30.5-.5M46.6 168l30.4-.6M50.8 161.1l-.5-.2-.6 .2"/>
<path d="M84.7 171.7h2M86.7 168.2h-2"/>
</g>
<g fill="none" stroke="#000" stroke-width=".2" stroke-dasharray="1.3 .6" stroke-dashoffset=".3">
<path d="M50.8 51.4l-.3 .6M51.8 50.5l-.5 .4M56.5 43.1v2.5M58 45.6v-2.5M65.5 43.1v2.5M67 45.6v-2.5M173.8 43.1v2.5M173.8 46.9l-.1 4.5M173.9 54l-.3 22.8-.5-29.5-.5 29.5-.5-29.5-.5 29.5-.5-29.5-.5 29.5-.5-29.5-.3 18.9M175.3 45.6v-2.5M175.6 52.2v-10.1M224.1 58.6a18.6 18.6 0 0 0-2.1 11.5 6.6 6.6 0 0 0 1.9 3.6"/>
<path d="M225.9 50.5a1.25 1.25 0 0 1-1.8-.5l.3-.4M238.3 47a7.8 7.8 0 0 0-7 1.1 23.9 23.9 0 0 0-10.9 18.6 7.7 7.7 0 0 0 3 6.9 6.8 6.8 0 0 0 6.4-.2 22.7 22.7 0 0 0 10.8-13.3 14.1 14.1 0 0 0-.1-10.9 5.9 5.9 0 0 0-7.4-2.6 19.4 19.4 0 0 0-10.2 9.1 20 20 0 0 0-3 13.1M239.3 49l1 .1 1.5 .5M240.3 53.5a7.2 7.2 0 0 1 7.6-.4l1.2 1.1 .6 1.1 .5 1.2M253.4 43l-.6-.2h-.7l-1.2 .5M46.5 62.1a15.3 15.3 0 0 0 22.4 13.4 15.3 15.3 0 0 0 1.4-26.1 15.3 15.3 0 0 0-23.7 11l-.1 1.7M169.8 66.2l.2 10.6 .5-29.5 .5 29.5 .5-29.5 .5 29.5 .5-29.5 .5 29.5 .5-29.5 .5 29.5 .3-22.5M226.9 75l-.7-.5-1.1-1.3M229.7 76.6a5.7 5.7 0 0 1-2.5-3.7M245.6 95.3v-10.2M255.4 93a.86 .86 0 0 0-1.2-.1 .86 .86 0 0 0-.2 1.1 2.14 2.14 0 0 0 1.9 1.9l.4-.4 .1-.5M42.3 156.9h4.4"/>
<path d="M46.7 156.9h2.5M53 156.9l23.5 .3M74.2 156.9h2.5M76.7 156.9h4.5M47 162.7h2.6M53 171.9l23.5-.2M76.5 161.7l-25.4-.3"/>
</g>
<g fill="none" stroke="#000" stroke-width=".2" stroke-dasharray="1.3 .6" stroke-dashoffset=".5">
<path d="M49.2 42.1v11.6M49.2 54.3v-.9M49.6 53.7l.3-1M54.2 43.1v-1M69.2 43.1v-1M171 43.1v-1M174.3 54.3l.3-.9M174.8 46.9l-.1 4M224.4 49.6a1.15 1.15 0 0 1 1.8 .5v.1M225.9 50.5a24.6 24.6 0 0 0-6.8 13.7M238.6 47.3a8.4 8.4 0 0 0-6.6 1.2 23.9 23.9 0 0 0-10.9 18.6 8 8 0 0 0 2.4 6.4M239.9 50.4a6 6 0 0 1 4 .4"/>
<path d="M240.3 52.2a6.8 6.8 0 0 1 5.7-.2M241.3 49.4l-1.3-.5h-.8M242.1 49.4a8.4 8.4 0 0 0-6.5 1.1 23.9 23.9 0 0 0-11 18.6 8 8 0 0 0 2.4 6.5M243.3 50.9l-.7-.8-1-.6M244 51.3l-.7-.7-1-.7M55.9 75.8a14.9 14.9 0 0 0 20.2-17M223.7 73l.7 .5M225 73.2l1 1.2 .5 .4M229 76.2a5.5 5.5 0 0 1-2.3-3.2M215.1 99v4.1M224.4 91.3v4M233.2 92.3v-4.1"/>
<path d="M235 89.2v-4.1M235.9 92.9v-4.1M239.5 85.8v4M242.1 89.2v-4.1M249.5 93.9l3.6-2M249.5 98v-4.1M250.3 93.9v-4.1M250.7 94.5v-4M253.1 91.9v4.1M255.9 93.5v4.1M38.7 110.6h1M39.7 108.5h-1"/>
<path d="M83.7 110.6h1M84.7 108.5h-1M209.8 102.9v4.1M212.4 106.4v-4.1M215.6 102.5v-4.1M220.6 111v-4M221 111.7v-4.1M222 109.8l3.5-2M222 113.9v-4.1M222.7 112.7v4.1M224 112.7a.96 .96 0 0 0-1.3-.8l-.1 .4M225.5 107.8v4.1"/>
<path d="M228.3 109.4v4.1M74.2 156.9h-25M75.9 157.2l-28.9 .4M38.7 171h1M39.7 168.9h-1M47 161.7h2.2M47 171.7h28.9M83.7 171h1M84.7 168.9h-1"/>
</g>
<g fill="none" stroke="#000" stroke-width=".2" stroke-dasharray="1.3 .6" stroke-dashoffset=".8">
<path d="M54.2 43.1h15M169.5 47.1h15M173.8 45.6h1.5M224.1 50v9.3M238.8 48.3l1.5 .5M169.5 77.1h15M225.5 74.2l-1.3-1.1M226.2 61.7v7.3M169.5 87.1h15M248.1 92.6v-1.5M255.7 92l-1.4 .8M256.1 95.8l1.4-.8"/>
<path d="M169.5 102.1h15M217.7 101.2v-1.5M218.4 109.8v-1.6M221.8 111.6l-1.4 .8M222.1 115.4l1.4-.8M46.7 156.9v15M49.2 156.9v15M54.2 156.9v15M54.2 158.4h15M69.2 156.9v15M74.2 156.9v15M76.7 156.9v15"/>
<path d="M47 164.7l29.5 .5-29.5 .5 29.4 .4-29.4 .6 29.1 .4 .4 .1-29.5 .5 29.4 .5-29.3 .4"/>
</g>
<g fill="none" stroke="#000" stroke-width=".2" stroke-dasharray="1.3 .6" stroke-dashoffset=".4">
<path d="M49.2 53.4l.1 .8M51.2 51.7l.1-.8M51.3 50.9v.8M56.5 45.6h.7M57.2 45.6h.8M65.5 45.6h.7M66.2 45.6h.8M76.1 58.7l-.2-.8M174.6 53.4l.3 .8M174.7 50.9l-.3 .8M174.9 51.7l-.2-.8M225.5 47.8v-.8"/>
<path d="M226.2 58.1v-8.1M235 52.5l-5.3 3M235 53.3v-.8M236.1 41.7v-.9M238.6 48a5.7 5.7 0 0 1 4.3 4.8 18.7 18.7 0 0 1-2.7 12.8 19.3 19.3 0 0 1-9.6 8.9 6.2 6.2 0 0 1-5-.2M239.2 48.1l-.7-.2M244.2 51a5.8 5.8 0 0 0-4.2-.2M245.6 47.2v-.8M246.3 52.2a7 7 0 0 0-6 .4M250.9 43.3l-5.3 3.1M169.8 66.2l-.3 8.1M184.3 62.1v-4.2"/>
<path d="M224 73.4l-.6-.5M226.2 70.4v15.8M227 73a5.8 5.8 0 0 0 2.3 3.4M227.4 75.3a6.6 6.6 0 0 0 6.2-.1 21.9 21.9 0 0 0 10.4-13 13.7 13.7 0 0 0-.1-10.5l-.4-.5M228.1 75.7a6.6 6.6 0 0 0 6.2-.1 21.9 21.9 0 0 0 10.4-12.9 13.7 13.7 0 0 0-.1-10.6l-.4-.5M228.8 72.4a7 7 0 0 0 2.7 5.2M234.2 79.3a9.6 9.6 0 0 0 7.7-2.4 23.5 23.5 0 0 0 9-18 6.8 6.8 0 0 0-3.9-6.5 8.1 8.1 0 0 0-6.8 1.2M224.4 83.1l7.1 4.1M224.4 85.1l5.3 3.1M252.4 96.4v-.8M254.7 93.4l-.7 .4M255 95.6l.7-.4"/>
<path d="M258 92.3l-2.1 1.2M222.8 111.8l-.7 .4M223.2 114l.7-.4M224.8 112.3v-.8M224.8 111.5l-2.1 1.2M49.4 161.3l-2.4-.1 29.5-.5-29.4-.4"/>
</g>
<path d="M229.7 55.5a7.8 7.8 0 0 0-3.5 6.2M239.7 49.9a5.6 5.6 0 0 1 3.5 .5M228.3 75.8a5.3 5.3 0 0 1-2.2-2.7M224.4 95.3a7.8 7.8 0 0 1-3.5 6.2M38.7 107.8v3.5M84.7 107.8v3.5M235 101.5a7.8 7.8 0 0 1-3.5 6.1M47.6 157.2l5.4-.3M47.6 157.2h28.3M38.7 168.2v3.5M84.7 168.2v3.5" fill="none" stroke="#000" stroke-width=".2" stroke-dasharray="1.3 .6" stroke-dashoffset="-.2"/>
<g fill="none" stroke="#000" stroke-width=".2" stroke-dasharray="1.3 .6" stroke-dashoffset=".2">
<path d="M240.3 37.2l10.6 6.1M53 49.9a15 15 0 0 0-6.3 12.2M169.5 49.9l.1-2.7M173.5 42.1v10.3M215.6 55.5l10.6 6.2M219.1 49.4l10.6 6.1M225.5 47l10.6-6.2M225.5 47.8l10.6-6.1M237.5 51.9l-2.5 1.4M239.9 57.4a23.4 23.4 0 0 1-9.8 14.5 7.4 7.4 0 0 1-7.3 .7h-.1M240 51a6.3 6.3 0 0 1 4.6 .2M240.3 52.9a7.4 7.4 0 0 1 6.4-.5"/>
<path d="M242.1 49.8a5.2 5.2 0 0 0-2.7-.5M184.5 74.3v2.7M225.4 73.2a5.1 5.1 0 0 0 1.8 2M229.8 71.8a23.3 23.3 0 0 0 10.1-14.4M231.8 77.8a6.7 6.7 0 0 1-2.8-5.6M215.6 80l10.6 6.2M224.4 95.3l10.6 6.2M224.4 83.1l10.6 6.1M234 86.9l-10.6-6.1M235 89.2l10.6 6.1M235 89.2v12.3M235.4 92.3v-2.8"/>
<path d="M236.1 91.5l10.6 6.1M238.6 91.3l10.6 6.1M240 89.2v-2.8M210.3 106.4v-2.9M220.9 101.5l10.6 6.1M47 157.7l29.4 .4M47 159.7l29.4 .4M76.5 158.1l-29.5 .6 29.5 .5h-.4l-29.1 .4M47 160.7l29.4 .4M47 160.2l29.5-.5-29.5-.5h.4l29.1-.5M49.2 162l-2.7-.1M76.5 160.1l-29.5 .5"/>
<path d="M76.5 161.1l-29.5 .5M76.9 162.4l-25.6-.3"/>
</g>
<g fill="none" stroke="#000" stroke-width=".2" stroke-dasharray="1.3 .6" stroke-dashoffset="-.1">
<path d="M51.3 51.2v-9.1M174.9 54.2l-.3 22.6-.5-29.5-.2 4.5M235 53.3l-9.5-5.5M235 52.5l-9.5-5.5M236.1 40.8l9.5 5.6M236.1 41.7l9.5 5.5M238.1 47.5a6.3 6.3 0 0 1 3.5 5.7 22 22 0 0 1-5.7 15.6 13.5 13.5 0 0 1-8.9 5.3h-1l-1.8-.6M240.2 51.6a6.5 6.5 0 0 1 5.1 0M245.6 47.2l-7.8 4.5M230.4 77a6.2 6.2 0 0 1-2.6-4.3M232.5 78.3a6.9 6.9 0 0 1-2.8-6.4M226.2 86.2a2.15 2.15 0 0 0 1 2.2 2.15 2.15 0 0 0 2.5-.2"/>
<path d="M231.5 87.2a2.15 2.15 0 0 1 2.5-.3 2.15 2.15 0 0 1 1 2.3M238.6 91.3a2.15 2.15 0 0 1-2.5 .2 2.15 2.15 0 0 1-1.1-2.3M249.2 97.4a2.15 2.15 0 0 1-2.5 .2 2.15 2.15 0 0 1-1.1-2.3M255.2 95.2a1.15 1.15 0 0 0-1.3-1.3 1.24 1.24 0 0 0 1.1 1.7l.2-.4M255.9 94.8a1.15 1.15 0 0 0-1.3-1.3 1.24 1.24 0 0 0 1.1 1.7l.2-.4M41.7 164.6v3.3M75.9 171.7l-28.9-.5 29.5-.5-29.5-.5 29.5-.5-29.5-.5 29.5-.5-29.5-.5 29.5-.5-29.5-.5 29.5-.5-29.5-.5 29.5-.5-29.5-.5 29.5-.5-29.5-.5 29.5-.5-29.5-.5 29.5-.5-25.3-.3M81.7 164.6v3.3"/>
</g>
<g fill="none" stroke="#000" stroke-width=".2" stroke-dasharray="1.3 .6" stroke-dashoffset=".1">
<path d="M174.6 53.4l-.3 23.9M175.4 52.1l.1-4.8 .5 29.5 .5-29.5 .5 29.5 .5-29.5 .5 29.5 .5-29.5 .5 29.5 .5-29.5 .5 29.5 .5-29.5 .5 29.5 .5-29.5 .5 29.5 .5-29.5 .5 29.5 .5-29.5 .5 29.5 .2-14.7M184.3 47.3v10.6M225.9 58.7a19.5 19.5 0 0 0-2.5 12.2 5.7 5.7 0 0 0 8 4.6 19.3 19.3 0 0 0 9.9-9.2 20.1 20.1 0 0 0 2.8-13.3 6 6 0 0 0-8.2-4.8 19.1 19.1 0 0 0-9.9 8.7M237.7 47.2a6.5 6.5 0 0 1 3.2 5.6 22 22 0 0 1-5.7 15.6 13.5 13.5 0 0 1-8.9 5.3h-1l-1.8-.7M239.5 49.5a5.3 5.3 0 0 1 3 .5M240.6 48.9a6.5 6.5 0 0 1 3.2 5.5 22 22 0 0 1-5.7 15.7 13.5 13.5 0 0 1-9 5.2h-1l-1.8-.6M241.3 49.3a6.5 6.5 0 0 1 3.2 5.5 22 22 0 0 1-5.7 15.7 13.5 13.5 0 0 1-9 5.3l-1-.1-1.8-.6M242 49.7a6.5 6.5 0 0 1 3.2 5.5 22 22 0 0 1-5.7 15.7 13.5 13.5 0 0 1-9 5.3l-1-.1-1.8-.6M242.7 50.1a6.5 6.5 0 0 1 3.2 5.5 22 22 0 0 1-5.7 15.7 13.5 13.5 0 0 1-9 5.3l-1-.1-1.8-.6M243.4 50.5a6.5 6.5 0 0 1 3.2 5.6 22 22 0 0 1-5.7 15.6 13.5 13.5 0 0 1-8.9 5.3l-1.1-.1-1.8-.6M244.1 50.9a6.5 6.5 0 0 1 3.2 5.6 22 22 0 0 1-5.7 15.6 13.5 13.5 0 0 1-8.9 5.3l-1.1-.1-1.8-.6"/>
<path d="M244.8 51.3a6.5 6.5 0 0 1 3.2 5.6 22 22 0 0 1-5.7 15.6 13.5 13.5 0 0 1-8.9 5.3l-1-.1-1.9-.6M244.9 51.4a6.5 6.5 0 0 0-4.8-.1M245.5 51.7a6.5 6.5 0 0 1 3.2 5.6 22 22 0 0 1-5.7 15.6 13.5 13.5 0 0 1-8.9 5.3l-1-.1-1.8-.6M246.2 52.1a6.5 6.5 0 0 1 3.2 5.6 22 22 0 0 1-5.7 15.6 13.5 13.5 0 0 1-8.9 5.3h-1l-1.8-.7M246.9 52.5a6.5 6.5 0 0 1 3.2 5.6 22 22 0 0 1-5.7 15.6 13.5 13.5 0 0 1-8.9 5.3h-1l-1.8-.6M250.2 56.5a5.9 5.9 0 0 0-2.9-3.8M169.8 76.8v-10.6M227.5 72.8a6.2 6.2 0 0 0 2.6 4M227.6 75.4a5.1 5.1 0 0 1-2-2.2M229.5 72a8.2 8.2 0 0 0 2.1 6.2M234.2 79.3a9.7 9.7 0 0 0 8-2.7 23.4 23.4 0 0 0 8.4-17.5l-.4-2.6M223.3 113.1a1.06 1.06 0 0 0-1.2-.8 1.24 1.24 0 0 0 1.1 1.7l.2-.4"/>
<path d="M57.2 161.2a.78 .78 0 0 1 .7 1.1 .78 .78 0 0 1-1.2 .2 .78 .78 0 0 1 .3-1.3h.2M66.2 161.2a.78 .78 0 0 1 .7 1.1 .78 .78 0 0 1-1.2 .2 .78 .78 0 0 1 .3-1.3h.2"/>
</g>
<path d="M224.9 57.1l-.8 1.5M229.5 49.7a.72 .72 0 0 1 .8-.2 .72 .72 0 0 1 .5 .7M240.6 48.9l-1.6-.4M224.5 73.1l1.3 1.3" fill="none" stroke="#000" stroke-width=".2" stroke-dasharray="1.3 .6" stroke-dashoffset=".9"/>
<path d="M230.6 50.4a.84 .84 0 0 1-1.3-.5l.2-.2" fill="none" stroke="#000" stroke-width=".2" stroke-dasharray="1.3 .6" stroke-dashoffset="1"/>
<g fill="none" stroke="#000" stroke-width=".2">
<path d="M123.9 42.6l3.8 3.7M126.5 43.1l-2.6 2.5M127 47l-.3 .3M128.9 43.1l4.1 4.1M131 43.1l-3.8 3.8M135.4 43.1l-4.1 4.1M135.5 45.3l1.6 1.5M136.1 46.9l-.4 .4M137.2 46.9l.4 .4M137.9 43.1l1 1-2.7 2.7M123.9 78.5l3.8 3.8M128.4 77l-4.5 4.6"/>
<path d="M128.8 78.9l5.6 5.6M131.2 76.8l.4 .4M131.7 77.3l.5 .5M132.6 77.3l-8.7 8.8M133.1 76.8l-.4 .4M135.9 77l3 3-15 15M137.4 77l-13.5 13.5M123.9 96.5l3.8 3.8M123.9 92l1.5 1.5M124.3 83.4l5.6 5.6M126.5 90.1l5.7 5.6M128.8 96.9l5.6 5.6"/>
<path d="M131 85.6l5.7 5.7M133.3 92.4l5.6 5.6-14.1 14.1M135.5 81.2l3.4 3.3-15 15M135.5 99.1l3.4 3.4-9.6 9.6M137.8 87.9l1.1 1.1-15 15M138.9 93.5l-18.6 18.6M115.3 110.3l1 1.1M116.3 107.1l-2.4 2.4M116.3 111.6l-.4 .5M120.8 107.1l-1.3 1.4M121 107.1l4.4 4.4M124.3 101.4l5.6 5.6"/>
<path d="M126.5 108.1l4 4M131 103.6l5.7 5.6M133.3 110.3l1.7 1.8M137.8 105.9l1.1 1.1-5.1 5.1M138.9 111.5l-.6 .6"/>
</g>
<text font-size="8.5" x="223.3" y="192.7">Drawings</text>
<g font-size="8.1">
<text x="22" y="8">6</text>
<text x="71.2" y="8">5</text>
<text x="121.2" y="8">4</text>
<text x="171.3" y="8">3</text>
<text x="221.3" y="8">2</text>
<text x="270.5" y="8">1</text>
<text x="2" y="33.6">D</text>
<text x="289" y="33.6">D</text>
<text x="1.7" y="86.1">C</text>
<text x="288.7" y="86.1">C</text>
<text x="2.7" y="136.1">B</text>
<text x="289.7" y="136.1">B</text>
<text x="2" y="188.6">A</text>
<text x="289" y="188.6">A</text>
<text x="22" y="208">6</text>
<text x="71.2" y="208">5</text>
<text x="121.2" y="208">4</text>
<text x="171.3" y="208">3</text>
<text x="221.3" y="208">2</text>
<text x="270.5" y="208">1</text>
</g>
<g font-size="4.7">
<text x="127.2" y="22.1">M60x2 - Pitch 2mm - Internal thread</text>
<text x="71" y="33.7">A</text>
<text x="87.3" y="63.8">M60x2 - Pitch 2mm</text>
<text x="71" y="123.8">A</text>
<text x="113.7" y="124.3">SEÇÃO A-A</text>
<text x="112.6" y="128.8">ESCALA 1 : 2</text>
<text x="235.8" y="158.3">2 parts</text>
<text x="218.9" y="173.1">Magnet body holder</text>
<text x="173" y="191.4">Aluminum</text>
</g>
<g font-size="4.7" fill="#808080">
<text x="59.9" y="25">80</text>
<text x="101.7" y="30" transform="rotate(-90 101.7 30)">2</text>
<text x="58" y="32.6">30</text>
<text x="108.6" y="35.6">M3 thread</text>
<text x="89.6" y="56.7" transform="rotate(-90 89.6 56.7)">5</text>
<text x="19.7" y="62.6" transform="rotate(-90 19.7 62.6)">80</text>
<text x="18.2" y="91.6">30</text>
<text x="194.9" y="95.7" transform="rotate(-45 194.9 95.7)">4.20</text>
<text x="84.7" y="96.7" transform="rotate(-90 84.7 96.7)">50</text>
<text x="19.1" y="111.9" transform="rotate(-90 19.1 111.9)">10</text>
<text x="172.2" y="125.4" transform="rotate(-60 172.2 125.4)">7</text>
<text x="58.6" y="130.9">100</text>
<text x="31" y="133.9" transform="rotate(-90 31 133.9)">4.90</text>
<text x="101.7" y="135.5" transform="rotate(-90 101.7 135.5)">6.20</text>
<text x="16.2" y="143.6">6.20</text>
<text x="54.5" y="141.2">100</text>
<text x="59.1" y="143.6">50</text>
<text x="107" y="141.1" transform="rotate(-15 107 141.1)">R3.10</text>
<text x="18.1" y="160.9" transform="rotate(-90 18.1 160.9)">23</text>
<text x="24.3" y="160.3" transform="rotate(-30 24.3 160.3)">R3.10</text>
<text x="99.2" y="160.9" transform="rotate(-90 99.2 160.9)">50</text>
<text x="22.2" y="166.3">4.90</text>
<text x="32.7" y="177.3">6</text>
<text x="59.1" y="177.3">68</text>
<text x="83.7" y="176.4">6</text>
<text x="39.3" y="188.1">10</text>
</g>
<text font-size="3.9" x="277.9" y="188.5">A4</text>
<g font-size="2">
<text x="107.6" y="147.6">UNLESS OTHERWISE SPECIFIED:</text>
<text x="141.4" y="147.6">FINISH:</text>
<text x="188.3" y="147.5">DEBURR AND</text>
<text x="188.3" y="150">BREAK SHARP</text>
<text x="219.6" y="149">DO NOT SCALE DRAWING</text>
<text x="260.3" y="149.2">REVISION</text>
<text x="107.6" y="150.1">DIMENSIONS ARE IN MILLIMETERS</text>
<text x="107.6" y="152.6">SURFACE FINISH:</text>
<text x="107.6" y="155.1">TOLERANCES:</text>
<text x="188.3" y="152.5">EDGES</text>
<text x="109.2" y="157.6">LINEAR:</text>
<text x="109.2" y="160.1">ANGULAR:</text>
<text x="121.3" y="165">NAME</text>
<text x="137" y="164.9">SIGNATURE</text>
<text x="154.2" y="164.9">DATE</text>
<text x="207.1" y="164.9">TITLE:</text>
<text x="107.6" y="169.1">DRAWN</text>
<text x="107.9" y="173.3">CHK'D</text>
<text x="107.4" y="177.4">APPV'D</text>
<text x="108.1" y="181.8">MFG</text>
<text x="108.5" y="186">Q.A</text>
<text x="162.6" y="185.5">MATERIAL:</text>
<text x="207" y="185.5">DWG NO.</text>
<text x="162.6" y="198.5">WEIGHT:</text>
<text x="207.1" y="198.6">SCALE:1:5</text>
<text x="251.5" y="198.6">SHEET 2 OF 7</text>
</g>
</svg>
